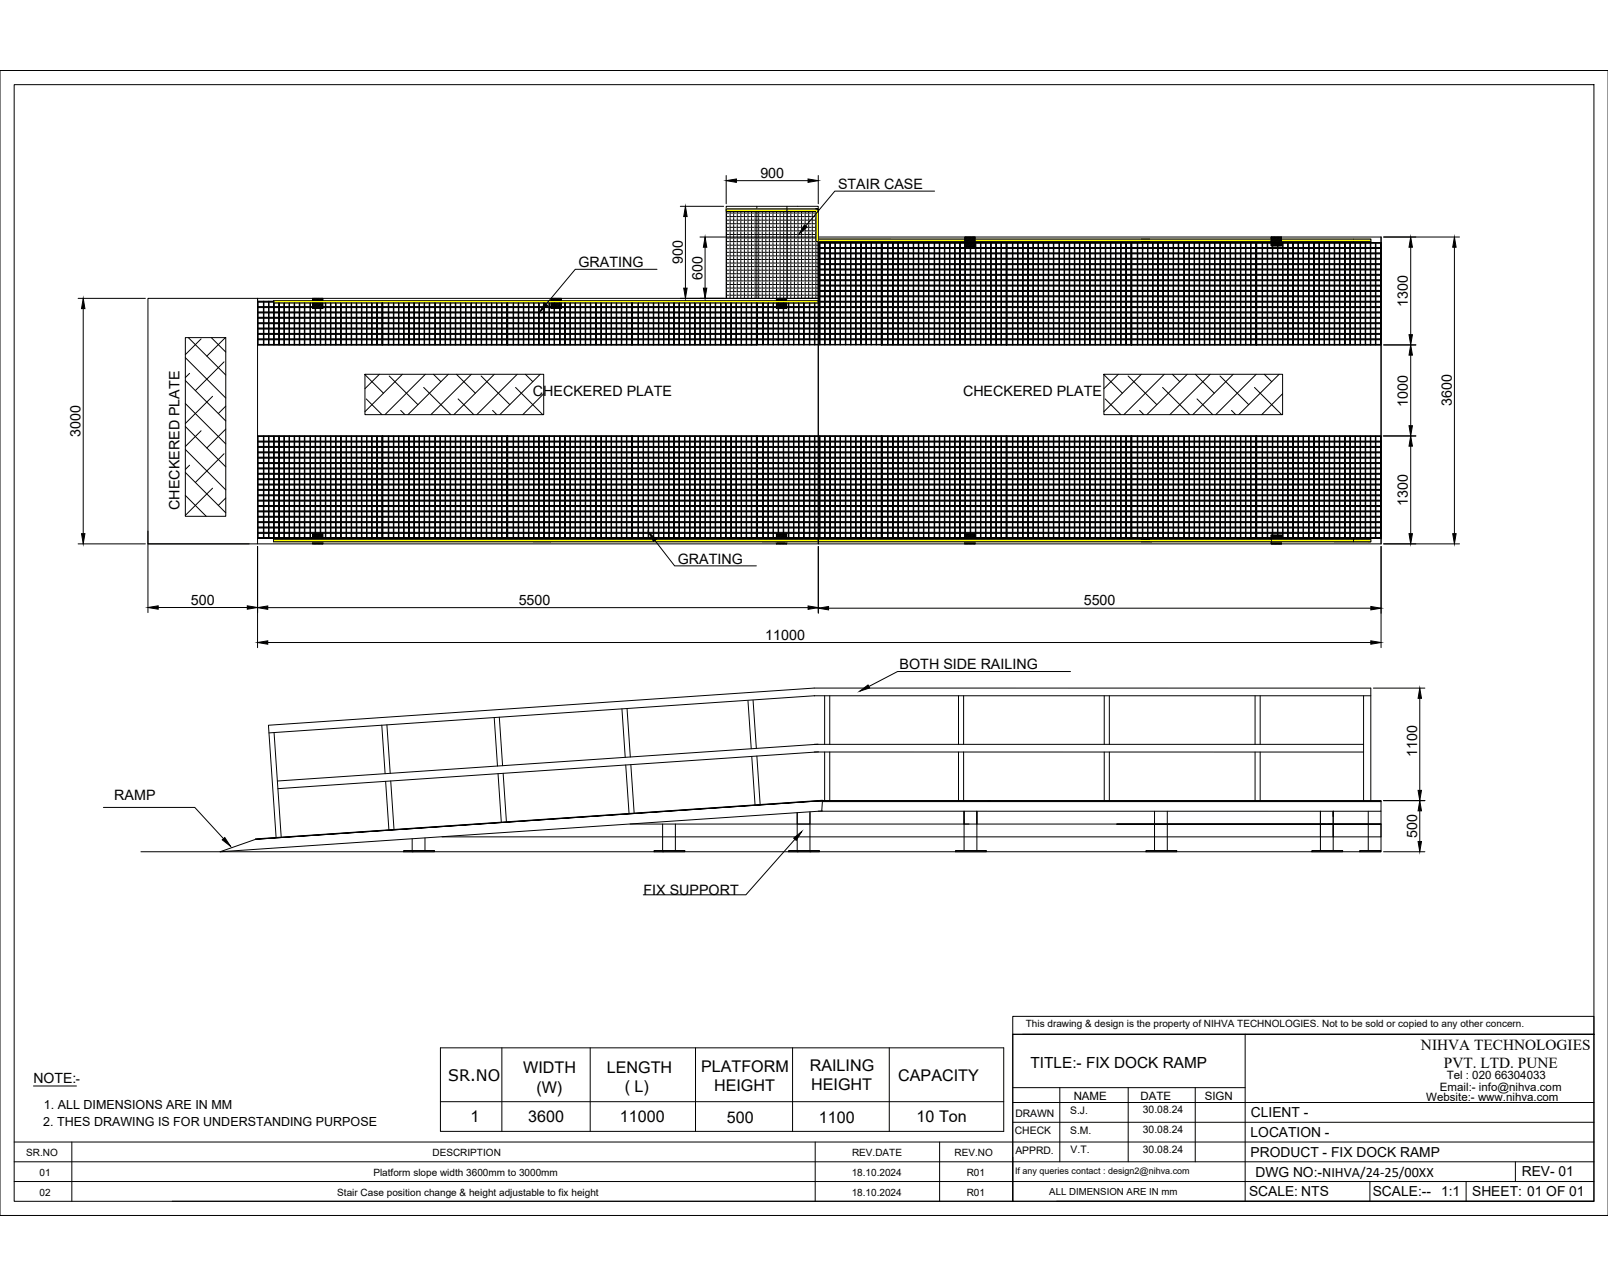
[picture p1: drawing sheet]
<svg xmlns="http://www.w3.org/2000/svg" width="1600mm" height="1280mm" viewBox="0 0 1600 1280" stroke-linecap="round" stroke-linejoin="round" font-family="sans-serif">
<!-- layer: 0 -->
<g fill="#ff0" stroke="#ff0" stroke-width=".99">
<path d="M814 238l550 2v-2zM814 238l550 2h-550z"/>
<path d="M272 299l542 3v-3zM272 299l542 3h-542z"/>
<path d="M272 537l276 2v-2zM272 537l276 2h-276z"/>
<path d="M548 537l224 2v-2zM548 537l224 2h-224z"/>
<path d="M782 537l582 2v-2zM782 537l582 2h-582z"/>
<path d="M772 537l10 2v-2zM772 537l10 2h-10z"/>
<path d="M723 208l91 2v-2zM723 208l91 2h-91z"/>
<path d="M812 210l2 30v-30zM812 210l2 30h-2z"/>
</g>
<g fill="none" stroke="#000" stroke-width=".99">
<path d="M1600 70h-1600v1140h1600M14 84h1572v1112h-1572zM723 175v28M733 180h71M814 175v28M930 190h-99l-29 35M677 205h43M682 216v71M723 210v2h2M723 213v3h2M723 217v2h2M726 210v2h3"/>
<path d="M726 213v3h3M726 217v2h3M730 210v2h3M730 213v3h3M730 217v2h3M734 210v2h2M734 213v3h2M734 217v2h2M737 210v2h3M737 213v3h3M737 217v2h3M741 210v2h2"/>
<path d="M741 213v3h2M741 217v2h2M744 210v2h3M744 213v3h3M744 217v2h3M748 210v2h2M748 213v3h2M748 217v2h2M751 210v2h3M751 213v3h3M751 217v2h3M753 205v92"/>
<path d="M755 210v2h2M755 213v3h2M755 217v2h2M758 210v2h3M758 213v3h3M758 217v2h3M762 210v2h3M762 213v3h3M762 217v2h3M765 210v2h3M765 213v3h3M765 217v2h3"/>
<path d="M769 210v2h3M769 213v3h3M769 217v2h3M773 210v2h2M773 213v3h2M773 217v2h2M776 210v2h3M776 213v3h3M776 217v2h3M780 210v2h2M780 213v3h2M780 217v2h2"/>
<path d="M783 205v92M783 210v2h3M783 213v3h3M783 217v2h3M787 210v2h2M787 213v3h2M787 217v2h2M790 210v2h3M790 213v3h3M790 217v2h3M794 210v2h3M794 213v3h3"/>
<path d="M794 217v2h3M797 210v2h3M797 213v3h3M797 217v2h3M801 210v2h3M801 213v3h3M801 217v2h3M805 210v2h2M805 213v3h2M805 217v2h2M808 210v2h3M808 213v3h3"/>
<path d="M808 217v2h3M812 210v2M812 213v3M812 217v2M812 208h2v32h-2v-30h-89v-2h91v2M696 236h116M723 238v2h2M723 220v3h2M723 224v2h2M723 227v3h2M723 231v2h2M723 234v3h2"/>
<path d="M726 238v2h3M726 220v3h3M726 224v2h3M726 227v3h3M726 231v2h3M726 234v3h3M730 238v2h3M730 220v3h3M730 224v2h3M730 227v3h3M730 231v2h3M730 234v3h3"/>
<path d="M734 238v2h2M734 220v3h2M734 224v2h2M734 227v3h2M734 231v2h2M734 234v3h2M737 238v2h3M737 220v3h3M737 224v2h3M737 227v3h3M737 231v2h3M737 234v3h3"/>
<path d="M741 238v2h2M741 220v3h2M741 224v2h2M741 227v3h2M741 231v2h2M741 234v3h2M744 238v2h3M744 220v3h3M744 224v2h3M744 227v3h3M744 231v2h3M744 234v3h3"/>
<path d="M748 238v2h2M748 220v3h2M748 224v2h2M748 227v3h2M748 231v2h2M748 234v3h2M751 238v2h3M751 220v3h3M751 224v2h3M751 227v3h3M751 231v2h3M751 234v3h3"/>
<path d="M755 238v2h2M755 220v3h2M755 224v2h2M755 227v3h2M755 231v2h2M755 234v3h2M758 238v2h3M758 220v3h3M758 224v2h3M758 227v3h3M758 231v2h3M758 234v3h3"/>
<path d="M762 238v2h3M762 220v3h3M762 224v2h3M762 227v3h3M762 231v2h3M762 234v3h3M765 238v2h3M765 220v3h3M765 224v2h3M765 227v3h3M765 231v2h3M765 234v3h3"/>
<path d="M769 238v2h3M769 220v3h3M769 224v2h3M769 227v3h3M769 231v2h3M769 234v3h3M773 220v3h2M773 224v2h2M773 227v3h2M773 231v2h2M773 234v3h2M773 238v2h2"/>
<path d="M776 238v2h3M776 220v3h3M776 224v2h3M776 227v3h3M776 231v2h3M776 234v3h3M780 238v2h2M780 220v3h2M780 224v2h2M780 227v3h2M780 231v2h2M780 234v3h2"/>
<path d="M783 238v2h3M783 220v3h3M783 224v2h3M783 227v3h3M783 231v2h3M783 234v3h3M787 238v2h2M787 220v3h2M787 224v2h2M787 227v3h2M787 231v2h2M787 234v3h2"/>
<path d="M790 238v2h3M790 220v3h3M790 224v2h3M790 227v3h3M790 231v2h3M790 234v3h3M794 238v2h3M794 220v3h3M794 224v2h3M794 227v3h3M794 231v2h3M794 234v3h3"/>
<path d="M797 238v2h3M797 220v3h3M797 224v2h3M797 227v3h3M797 231v2h3M797 234v3h3M801 238v2h3M801 220v3h3M801 224v2h3M801 227v3h3M801 231v2h3M801 234v3h3"/>
<path d="M805 238v2h2M805 220v3h2M805 224v2h2M805 227v3h2M805 231v2h2M805 234v3h2M808 238v2h3M808 220v3h3M808 224v2h3M808 227v3h3M808 231v2h3M808 234v3h3"/>
<path d="M812 238v2h148M812 220v3M812 224v2M812 227v3M812 231v2M812 234v3M960 236h10v10h-10zM960 236h.1M961 236l-1 1M962 236l-2 2M962 236l-2 2h-146M963 236l-3 3"/>
<path d="M964 236l-4 4M965 236l-5 5M966 236l-6 6M967 236l-7 7M968 236l-8 7M968 236l-8 8M969 236l-9 9M970 236l-10 10M970 237l-9 9M970 238l-7 8M970 240l-6 6M970 238l-8 8"/>
<path d="M970 239l-7 7M1265 236v9h10v-9h-10v9h10M1265 236h.1M1266 236l-1 1M1267 236l-2 2M1267 236l-2 2h-295M1268 236l-3 3M1268 236l-3 4M1269 236l-4 4h-295M1270 236l-5 5M1271 236l-6 6M1272 236l-7 7"/>
<path d="M1273 236l-8 8M1273 236l-8 9M1274 236l-9 9M1275 236l-9 9M1275 238h89v2h-89M1275 237l-7 8M1275 238l-6 7M1275 240l-5 5M1275 236l-8 9M1275 238l-7 7M1275 239l-6 6M1275 236v9"/>
<path d="M1377 236h75M702 246v41M723 241v3h2M723 245v3h2M723 249v2h2M723 252v3h2M723 256v2h2M723 259v3h2M726 241v3h3M726 245v3h3M726 249v2h3M726 252v3h3"/>
<path d="M726 256v2h3M726 259v3h3M730 241v3h3M730 245v3h3M730 249v2h3M730 252v3h3M730 256v2h3M730 259v3h3M734 241v3h2M734 245v3h2M734 249v2h2M734 252v3h2"/>
<path d="M734 256v2h2M734 259v3h2M737 241v3h3M737 245v3h3M737 249v2h3M737 252v3h3M737 256v2h3M737 259v3h3M741 241v3h2M741 245v3h2M741 249v2h2M741 252v3h2"/>
<path d="M741 256v2h2M741 259v3h2M744 241v3h3M744 245v3h3M744 249v2h3M744 252v3h3M744 256v2h3M744 259v3h3M748 241v3h2M748 245v3h2M748 249v2h2M748 252v3h2"/>
<path d="M748 256v2h2M748 259v3h2M751 241v3h3M751 245v3h3M751 249v2h3M751 252v3h3M751 256v2h3M751 259v3h3M755 241v3h2M755 245v3h2M755 249v2h2M755 252v3h2"/>
<path d="M755 256v2h2M755 259v3h2M758 241v3h3M758 245v3h3M758 249v2h3M758 252v3h3M758 256v2h3M758 259v3h3M762 241v3h3M762 245v3h3M762 249v2h3M762 252v3h3"/>
<path d="M762 256v2h3M762 259v3h3M765 241v3h3M765 245v3h3M765 249v2h3M765 252v3h3M765 256v2h3M765 259v3h3M769 241v3h3M769 245v3h3M769 249v2h3M769 252v3h3"/>
<path d="M769 256v2h3M769 259v3h3M773 241v3h2M773 245v3h2M773 249v2h2M773 252v3h2M773 256v2h2M773 259v3h2M776 241v3h3M776 245v3h3M776 249v2h3M776 252v3h3"/>
<path d="M776 256v2h3M776 259v3h3M780 241v3h2M780 245v3h2M780 249v2h2M780 252v3h2M780 256v2h2M780 259v3h2M783 241v3h3M783 245v3h3M783 249v2h3M783 252v3h3"/>
<path d="M783 256v2h3M783 259v3h3M787 241v3h2M787 245v3h2M787 249v2h2M787 252v3h2M787 256v2h2M787 259v3h2M790 241v3h3M790 245v3h3M790 249v2h3M790 252v3h3"/>
<path d="M790 256v2h3M790 259v3h3M794 241v3h3M794 245v3h3M794 249v2h3M794 252v3h3M794 256v2h3M794 259v3h3M797 241v3h3M797 245v3h3M797 249v2h3M797 252v3h3"/>
<path d="M797 256v2h3M797 259v3h3M801 241v3h3M801 245v3h3M801 249v2h3M801 252v3h3M801 256v2h3M801 259v3h3M805 241v3h2M805 245v3h2M805 249v2h2M805 252v3h2"/>
<path d="M805 256v2h2M805 259v3h2M808 241v3h3M808 245v3h3M808 249v2h3M808 252v3h3M808 256v2h3M808 259v3h3M812 241v3h2M812 245v3h2M812 249v2h2M812 252v3h2"/>
<path d="M812 256v2h2M812 259v3h2M814 242h.1M814 241h.1M814 258h.1M814 257h.1M814 253h.1M814 252h.1M814 247h.1M814 246h.1M815 241h62v1h-62M815 241h1v102h-1z"/>
<path d="M815 257h62v1h-62M815 252h62v1h-62M815 246h62v1h-62M820 241h1v102h-1zM826 241v102zM831 241v102zM836 241v102zM841 241h1v102h-1zM846 241h1v102h-1zM851 241h1v102h-1zM856 241h1v102h-1zM861 241h1v102h-1z"/>
<path d="M867 241v102zM872 241v102zM877 241v102zM877 241h124v102h-124zM877 241h124v1h-124zM877 241h1v102h-1zM877 246h124v1h-124zM877 252h124v1h-124zM877 257h124v1h-124zM883 241h1v102h-1zM888 241h1v102h-1zM893 241h1v102h-1z"/>
<path d="M898 241h1v102h-1zM903 241h1v102h-1zM909 241v102zM914 241v102zM919 241v102zM924 241v102zM929 241h1v102h-1zM935 241v102zM940 241v102zM945 241v102zM950 241v102zM955 241v102z"/>
<path d="M960 241v102zM965 241h1v102h-1zM970 241l-5 5M970 243l-3 3M970 244l-2 2M970 245v1M970 242l-4 4M970 244l-1 2M970 246h.1M970 241h1v102h-1zM975 241h1v102h-1zM981 241v102z"/>
<path d="M986 241v102zM991 241v102zM996 241v102zM1001 241v102zM1001 241h125v102h-125zM1001 241h125v1h-125zM1001 241h1v102h-1zM1001 246h125v1h-125zM1001 252h125v1h-125zM1001 257h125v1h-125zM1007 241h1v102h-1zM1012 241h1v102h-1z"/>
<path d="M1017 241h1v102h-1zM1023 241v102zM1028 241v102zM1033 241v102zM1038 241v102zM1043 241v102zM1048 241h1v102h-1zM1054 241v102zM1059 241v102zM1064 241v102zM1069 241v102zM1074 241v102z"/>
<path d="M1079 241h1v102h-1zM1084 241h1v102h-1zM1089 241h1v102h-1zM1095 241v102zM1100 241v102zM1105 241v102zM1110 241v102zM1115 241v102zM1120 241h1v102h-1zM1125 241h1v102h-1zM1126 241h124v102h-124zM1126 241h124v1h-124z"/>
<path d="M1126 241v102zM1126 246h124v1h-124zM1126 252h124v1h-124zM1126 257h124v1h-124zM1131 241h1v102h-1zM1137 241v102zM1142 241v102zM1147 241v102zM1152 241v102zM1157 241v102zM1162 241h1v102h-1zM1167 241h1v102h-1z"/>
<path d="M1172 241h1v102h-1zM1178 241v102zM1183 241v102zM1188 241h1v102h-1zM1193 241h1v102h-1zM1198 241h1v102h-1zM1203 241h1v102h-1zM1208 241h1v102h-1zM1214 241v102zM1219 241v102zM1224 241v102zM1229 241v102z"/>
<path d="M1234 241h1v102h-1zM1239 241h1v102h-1zM1244 241h1v102h-1zM1249 241h1v102h-1zM1250 241h124v102h-124zM1250 241h124v1h-124zM1250 241v102zM1250 246h124v1h-124zM1250 252h124v1h-124zM1250 257h124v1h-124zM1256 241v102zM1261 241v102z"/>
<path d="M1266 241v102zM1271 241v102zM1275 241l-3 4M1275 243l-2 2M1275 244l-1 1M1275 240l-4 5M1275 242l-3 3M1275 244v1M1276 241h1v102h-1zM1281 241h1v102h-1zM1286 241h1v102h-1zM1291 241h1v102h-1z"/>
<path d="M1296 241h1v102h-1zM1302 241h1v102h-1zM1307 241h1v102h-1zM1312 241h1v102h-1zM1317 241h1v102h-1zM1322 241h1v102h-1zM1327 241h1v102h-1zM1333 241v102zM1338 241v102zM1343 241v102zM1348 241h1v102h-1zM1353 241h1v102h-1z"/>
<path d="M1358 241h1v102h-1zM1363 241h1v102h-1zM1368 241h1v102h-1zM1374 241v102zM1404 246v87M1447 246v285M654 268h-82l-29 35M723 263v2h2M723 266v3h2M723 270v2h2M723 273v3h2M723 277v3h2"/>
<path d="M726 263v2h3M726 266v3h3M726 270v2h3M726 273v3h3M726 277v3h3M730 263v2h3M730 266v3h3M730 270v2h3M730 273v3h3M730 277v3h3M734 263v2h2M734 266v3h2"/>
<path d="M734 270v2h2M734 273v3h2M734 277v3h2M737 263v2h3M737 266v3h3M737 270v2h3M737 273v3h3M737 277v3h3M741 263v2h2M741 266v3h2M741 270v2h2M741 273v3h2"/>
<path d="M741 277v3h2M744 263v2h3M744 266v3h3M744 270v2h3M744 273v3h3M744 277v3h3M748 263v2h2M748 266v3h2M748 270v2h2M748 273v3h2M748 277v3h2M751 263v2h3"/>
<path d="M751 266v3h3M751 270v2h3M751 273v3h3M751 277v3h3M755 263v2h2M755 266v3h2M755 270v2h2M755 273v3h2M755 277v3h2M758 263v2h3M758 266v3h3M758 270v2h3"/>
<path d="M758 273v3h3M758 277v3h3M762 263v2h3M762 266v3h3M762 270v2h3M762 273v3h3M762 277v3h3M765 263v2h3M765 266v3h3M765 270v2h3M765 273v3h3M765 277v3h3"/>
<path d="M769 263v2h3M769 266v3h3M769 270v2h3M769 273v3h3M769 277v3h3M773 263v2h2M773 266v3h2M773 270v2h2M773 273v3h2M773 277v3h2M776 263v2h3M776 266v3h3"/>
<path d="M776 270v2h3M776 273v3h3M776 277v3h3M780 263v2h2M780 266v3h2M780 270v2h2M780 273v3h2M780 277v3h2M783 263v2h3M783 266v3h3M783 270v2h3M783 273v3h3"/>
<path d="M783 277v3h3M787 263v2h2M787 266v3h2M787 270v2h2M787 273v3h2M787 277v3h2M790 263v2h3M790 266v3h3M790 270v2h3M790 273v3h3M790 277v3h3M794 263v2h3"/>
<path d="M794 266v3h3M794 270v2h3M794 273v3h3M794 277v3h3M797 263v2h3M797 266v3h3M797 270v2h3M797 273v3h3M797 277v3h3M801 263v2h3M801 266v3h3M801 270v2h3"/>
<path d="M801 273v3h3M801 277v3h3M805 263v2h2M805 266v3h2M805 270v2h2M805 273v3h2M805 277v3h2M808 263v2h3M808 266v3h3M808 270v2h3M808 273v3h3M808 277v3h3"/>
<path d="M812 263v2h2M812 266v3h2M812 270v2h2M812 273v3h2M812 277v3h2M814 273h63v1h-63M814 278h63v1h-63M814 269h.1M814 266h.1M814 263h.1M814 262h.1M814 271h.1"/>
<path d="M815 268h62v1h-62M815 262h62v1h-62M877 262h124v1h-124zM877 268h124v1h-124zM877 273h124v1h-124zM877 278h124v1h-124zM1001 262h125v1h-125zM1001 268h125v1h-125zM1001 273h125v1h-125zM1001 278h125v1h-125zM1126 262h124v1h-124zM1126 268h124v1h-124z"/>
<path d="M1126 273h124v1h-124zM1126 278h124v1h-124zM1250 262h124v1h-124zM1250 268h124v1h-124zM1250 273h124v1h-124zM1250 278h124v1h-124zM78 297h67M256 297v46h124v-41M256 297v46h1v-43M256 297h558M262 300v43h1v-43M267 300v43h1v-43"/>
<path d="M272 300h-16v1h16M311 299v-2h10v2M311 297h.1M312 297l-1 1M313 297l-2 2M314 297l-2 2M315 297l-2 2M316 297l-2 2M317 297l-3 2M317 297l-2 2M318 297l-2 2M319 297l-3 2"/>
<path d="M320 297l-3 2M320 297l-2 2M321 297l-2 2M321 298l-1 1M321 299h-1M548 299v-2h10v2M549 297h-1M549 297l-1 1M550 297l-2 2M551 297l-2 2M552 297l-3 2M553 297l-3 2"/>
<path d="M553 297l-2 2M554 297l-2 2M555 297l-3 2M555 297l-2 2M556 297l-2 2M557 297l-2 2M558 297l-2 2M558 298l-1 1M558 299h.1M677 297h137M723 297v-92h91v92M723 281v2h2"/>
<path d="M723 284v3h2M723 288v2h2M723 291v3h2M723 295v2M726 281v2h3M726 284v3h3M726 288v2h3M726 291v3h3M726 295v2M730 281v2h3M730 284v3h3M730 288v2h3"/>
<path d="M730 291v3h3M730 295v2M734 281v2h2M734 284v3h2M734 288v2h2M734 291v3h2M734 295v2M737 281v2h3M737 284v3h3M737 288v2h3M737 291v3h3M737 295v2"/>
<path d="M741 281v2h2M741 284v3h2M741 288v2h2M741 291v3h2M741 295v2M744 281v2h3M744 284v3h3M744 288v2h3M744 291v3h3M744 295v2M748 281v2h2M748 284v3h2"/>
<path d="M748 288v2h2M748 291v3h2M748 295v2M751 281v2h3M751 284v3h3M751 288v2h3M751 291v3h3M751 295v2M755 281v2h2M755 284v3h2M755 288v2h2M755 291v3h2"/>
<path d="M755 295v2M758 281v2h3M758 284v3h3M758 288v2h3M758 291v3h3M758 295v2M762 281v2h3M762 284v3h3M762 288v2h3M762 291v3h3M762 295v2M765 281v2h3"/>
<path d="M765 284v3h3M765 288v2h3M765 291v3h3M765 295v2M769 281v2h3M769 284v3h3M769 288v2h3M769 291v3h3M769 295v2M773 281v2h2M773 284v3h2M773 288v2h2"/>
<path d="M773 291v3h2M773 295l-1 4M773 297h-1M773 297l-1 1M774 297l-2 2M775 297l-3 2M776 297l-3 2M776 295v2l-2 2M776 281v2h3M776 284v3h3M776 288v2h3M776 291v3h3"/>
<path d="M777 297l-2 2M778 297l-2 2M779 297l-3 2M780 297l-3 2M780 281v2h2M780 284v3h2M780 288v2h2M780 291v3h2M780 295v2M780 297l-2 2M781 297l-2 2M782 297l-2 2"/>
<path d="M783 297v2M783 298l-2 1M783 297l-2 2M783 299h-1M783 281v2h3M783 284v3h3M783 288v2h3M783 291v3h3M783 295v2M787 281v2h2M787 284v3h2M787 288v2h2"/>
<path d="M787 291v3h2M787 295v2M790 281v2h3M790 284v3h3M790 288v2h3M790 291v3h3M790 295v2M794 281v2h3M794 284v3h3M794 288v2h3M794 291v3h3M794 295v2"/>
<path d="M797 281v2h3M797 284v3h3M797 288v2h3M797 291v3h3M797 295v2M801 281v2h3M801 284v3h3M801 288v2h3M801 291v3h3M801 295v2M805 281v2h2M805 284v3h2"/>
<path d="M805 288v2h2M805 291v3h2M805 295v2M808 281v2h3M808 284v3h3M808 288v2h3M808 291v3h3M808 295v2M812 281v2h2M812 284v3h2M812 288v2h2M812 291v3h2"/>
<path d="M812 295v2M814 284h63v1h-63M814 289h63v1h-63M814 294h63v1h-63M814 300h63v1h-63M814 299h-542v44h1v-41M877 284h124v1h-124zM877 289h124v1h-124zM877 294h124v1h-124zM877 300h124v1h-124zM1001 284h125v1h-125zM1001 289h125v1h-125z"/>
<path d="M1001 294h125v1h-125zM1001 300h125v1h-125zM1126 284h124v1h-124zM1126 289h124v1h-124zM1126 294h124v1h-124zM1126 300h124v1h-124zM1250 284h124v1h-124zM1250 289h124v1h-124zM1250 294h124v1h-124zM1250 300h124v1h-124zM83 307v224M256 310h124v1h-124z"/>
<path d="M256 316h124v1h-124zM272 302h542M277 302v41h1v-41M282 302v41h1v-41M288 302v41v-41M293 302v41v-41M298 302v41v-41M303 302v41v-41M308 302v41h1v-41M311 305h-55v1h55M311 307h10M311 302v5"/>
<path d="M311 302h.1M312 302l-1 1M313 302l-2 1M314 302l-3 2M314 302l-3 3M315 302l-4 3M315 302l-4 4M316 302l-5 5M317 302l-6 5M318 302l-6 5M318 302l-5 5M319 302l-5 5"/>
<path d="M319 302l-5 5v36v-36M320 302l-5 5M321 302l-5 5M321 305l-2 2v36v-36M321 305h59v1h-59v1M321 302v5M321 304l-3 3M321 303l-4 4M321 305l-1 2M321 307h.1M324 302v41v-41M329 302v41v-41"/>
<path d="M334 302v41v-41M339 302v41v-41M344 302v41h1v-41M349 302v41h1v-41M354 302v41h1v-41M360 302v41v-41M365 302v41v-41M370 302v41v-41M375 302v41v-41M380 302v41v-41M380 302v41h125v-41M380 302v41h1v-41"/>
<path d="M380 305h125v1h-125zM380 310h125v1h-125zM380 316h125v1h-125zM386 302v41h1v-41M391 302v41h1v-41M396 302v41h1v-41M402 302v41v-41M407 302v41v-41M412 302v41v-41M417 302v41v-41M422 302v41v-41M427 302v41h1v-41"/>
<path d="M433 302v41v-41M438 302v41v-41M443 302v41v-41M448 302v41v-41M453 302v41v-41M458 302v41h1v-41M463 302v41h1v-41M469 302v41v-41M474 302v41v-41M479 302v41v-41M484 302v41v-41M489 302v41v-41"/>
<path d="M494 302v41v-41M499 302v41h1v-41M504 302v41h1v-41M505 302v41h124v-41M505 302v41v-41M505 305h124v1h-124zM505 310h124v1h-124zM505 316h124v1h-124zM510 302v41h1v-41M516 302v41v-41M521 302v41v-41M526 302v41v-41"/>
<path d="M531 302v41v-41M536 302v41v-41M541 302v41h1v-41M546 302v41h1v-41M548 307h10M548 302v5M549 302h-1M549 302l-1 1M550 302l-2 1M551 302l-3 2M552 302v41h-1v-41l-3 3M552 302l-4 3"/>
<path d="M553 302l-5 4M554 302l-6 5M554 302l-5 5M555 302l-5 5M556 302l-5 5M557 302v41v-41l-6 5M558 302l-6 5M558 302l-5 5M558 302l-4 5M558 304l-3 3M558 305l-2 2M558 306v1"/>
<path d="M558 303l-4 4M558 304l-2 3M558 305l-1 2M558 307h.1M558 302v5M562 302v41v-41M567 302v41h1v-41M572 302v41h1v-41M577 302v41h1v-41M582 302v41h1v-41M587 302v41h1v-41M593 302v41v-41"/>
<path d="M598 302v41v-41M603 302v41v-41M608 302v41v-41M613 302v41h1v-41M618 302v41h1v-41M623 302v41h1v-41M628 302v41h1v-41M629 302v41h124v-41M629 302v41v-41M629 305h124v1h-124zM629 310h124v1h-124zM629 316h124v1h-124z"/>
<path d="M635 302v41v-41M640 302v41v-41M645 302v41v-41M650 302v41v-41M655 302v41h1v-41M660 302v41h1v-41M665 302v41h1v-41M670 302v41h1v-41M675 302v41h1v-41M681 302v41h1v-41M686 302v41h1v-41M691 302v41h1v-41"/>
<path d="M696 302v41h1v-41M701 302v41h1v-41M706 302v41h1v-41M712 302v41v-41M717 302v41v-41M722 302v41h1v-41M727 302v41h1v-41M732 302v41h1v-41M737 302v41h1v-41M742 302v41h1v-41M747 302v41h1v-41M753 302v41v-41"/>
<path d="M753 302v41h1v-41M753 305h124v1h-124zM753 310h124v1h-124zM753 316h124v1h-124zM759 302v41v-41M764 302v41v-41M769 302v41h1v-41M772 302v5M773 302h-1M774 302l-2 1M775 302v41h-1v-41l-2 1M775 302l-3 2"/>
<path d="M776 302l-4 3M777 302l-5 4M778 302l-6 5M778 302l-5 5M779 302l-5 5M779 302v41h1v-41M780 302l-6 5M781 302l-6 5M781 302l-5 5M782 302l-5 5M783 302v5h-11M783 302l-5 5"/>
<path d="M783 304l-4 3M783 305l-2 2M783 306l-1 1M783 303l-5 4M783 304l-3 3M783 307h-1M784 302v41h1v-41M789 302v41h1v-41M795 302v41v-41M800 302v41v-41M805 302v41h1v-41M810 302v41h1v-41"/>
<path d="M877 305h124v1h-124zM877 310h124v1h-124zM877 316h124v1h-124zM1001 305h125v1h-125zM1001 310h125v1h-125zM1001 316h125v1h-125zM1126 305h124v1h-124zM1126 310h124v1h-124zM1126 316h124v1h-124zM1250 305h124v1h-124zM1250 310h124v1h-124zM1250 316h124v1h-124z"/>
<path d="M184 336h41v178h-41zM187 336l38 37M200 337l-16 16M210 336l15 14M224 336l-18 18M256 321h124v1h-124zM256 326h124v2h-124zM256 332h124v1h-124zM256 337h124v1h-124zM380 321h125v1h-125zM380 326h125v2h-125zM380 332h125v1h-125z"/>
<path d="M380 337h125v1h-125zM505 321h124v1h-124zM505 326h124v2h-124zM505 332h124v1h-124zM505 337h124v1h-124zM629 321h124v1h-124zM629 326h124v2h-124zM629 332h124v1h-124zM629 337h124v1h-124zM753 321h124v1h-124zM753 326h124v2h-124zM753 332h124v1h-124z"/>
<path d="M753 337h124v1h-124zM877 321h124v1h-124zM877 326h124v2h-124zM877 332h124v1h-124zM877 337h124v1h-124zM1001 321h125v1h-125zM1001 326h125v2h-125zM1001 332h125v1h-125zM1001 337h125v1h-125zM1126 321h124v1h-124zM1126 326h124v2h-124zM1126 332h124v1h-124z"/>
<path d="M1126 337h124v1h-124zM1250 321h124v1h-124zM1250 326h124v2h-124zM1250 332h124v1h-124zM1250 337h124v1h-124zM184 356l41 40M256 343h124h-124zM380 343h125h-125zM505 343h124h-124zM629 343h124h-124zM753 343h124h-124zM877 343h124h-124z"/>
<path d="M1001 343h125h-125zM1126 343h124h-124zM1250 343h124h-124zM1377 343h32M1404 353v71M184 379l41 40M189 372l-5 4M223 360l-29 29M363 373h178v40h-178zM363 373l19 18M377 373l-14 14M387 374l29 29"/>
<path d="M400 373l-37 37M423 373l-40 40M431 373l8 7M446 373l-40 40M454 373l19 18M469 373l-40 40M479 374l28 29M492 373l-40 40M515 373l-41 40M523 373l7 7M537 373l-40 40M1098 373h178v40h-178z"/>
<path d="M1098 373l19 18M1113 373l-15 14M1122 374l29 29M1136 373l-38 37M1158 373l-40 40M1166 373l8 7M1181 373l-40 40M1189 373l19 18M1204 373l-40 40M1214 374l28 29M1227 373l-40 40M1250 373l-40 40"/>
<path d="M1258 373l7 7M1273 373l-41 40M211 394l-27 27M364 397l16 16M422 386l27 27M456 397l15 16M513 386l27 27M541 392l-21 21M1100 397l15 16M1157 386l27 27M1191 397l16 16M1248 386l27 27"/>
<path d="M1276 392l-21 21M184 402l41 40M225 404l-8 8M399 408l4 5M490 408l4 5M1134 408l4 5M1225 408l4 5M184 424l41 41M200 429l-16 15M225 427l-19 19M256 434h124v102h-124zM256 434h124h-124z"/>
<path d="M256 434h1v102h-1zM256 439h124v1h-124zM256 434h1118M262 434h1v102h-1zM267 434h1v102h-1zM272 434h1v102h-1zM277 434h1v102h-1zM282 434h1v102h-1zM288 434v102zM293 434v102zM298 434v102zM303 434v102z"/>
<path d="M308 434h1v102h-1zM314 434v102zM319 434v102zM324 434v102zM329 434v102zM334 434v102zM339 434v102zM344 434h1v102h-1zM349 434h1v102h-1zM354 434h1v102h-1zM360 434v102zM365 434v102z"/>
<path d="M370 434v102zM375 434v102zM380 434v102zM380 434h125v102h-125zM380 434h125h-125zM380 434h1v102h-1zM380 439h125v1h-125zM386 434h1v102h-1zM391 434h1v102h-1zM396 434h1v102h-1zM402 434v102zM407 434v102z"/>
<path d="M412 434v102zM417 434v102zM422 434v102zM427 434h1v102h-1zM433 434v102zM438 434v102zM443 434v102zM448 434v102zM453 434v102zM458 434h1v102h-1zM463 434h1v102h-1zM469 434v102z"/>
<path d="M474 434v102zM479 434v102zM484 434v102zM489 434v102zM494 434v102zM499 434h1v102h-1zM504 434h1v102h-1zM505 434h124v102h-124zM505 434h124h-124zM505 434v102zM505 439h124v1h-124zM510 434h1v102h-1z"/>
<path d="M516 434v102zM521 434v102zM526 434v102zM531 434v102zM536 434v102zM541 434h1v102h-1zM546 434h1v102h-1zM551 434h1v102h-1zM557 434v102zM562 434v102zM567 434h1v102h-1zM572 434h1v102h-1z"/>
<path d="M577 434h1v102h-1zM582 434h1v102h-1zM587 434h1v102h-1zM593 434v102zM598 434v102zM603 434v102zM608 434v102zM613 434h1v102h-1zM618 434h1v102h-1zM623 434h1v102h-1zM628 434h1v102h-1zM629 434h124v102h-124z"/>
<path d="M629 434h124h-124zM629 434v102zM629 439h124v1h-124zM635 434v102zM640 434v102zM645 434v102zM650 434v102zM655 434h1v102h-1zM660 434h1v102h-1zM665 434h1v102h-1zM670 434h1v102h-1zM675 434h1v102h-1z"/>
<path d="M681 434h1v102h-1zM686 434h1v102h-1zM691 434h1v102h-1zM696 434h1v102h-1zM701 434h1v102h-1zM706 434h1v102h-1zM712 434v102zM717 434v102zM722 434h1v102h-1zM727 434h1v102h-1zM732 434h1v102h-1zM737 434h1v102h-1z"/>
<path d="M742 434h1v102h-1zM747 434h1v102h-1zM753 434v102zM753 434h124v102h-124zM753 434h124h-124zM753 434h1v102h-1zM753 439h124v1h-124zM759 434v102zM764 434v102zM769 434h1v102h-1zM774 434h1v102h-1zM779 434h1v102h-1z"/>
<path d="M784 434h1v102h-1zM789 434h1v102h-1zM795 434v102zM800 434v102zM805 434h1v102h-1zM810 434h1v102h-1zM815 434h1v102h-1zM820 434h1v102h-1zM826 434v102zM831 434v102zM836 434v102zM841 434h1v102h-1z"/>
<path d="M846 434h1v102h-1zM851 434h1v102h-1zM856 434h1v102h-1zM861 434h1v102h-1zM867 434v102zM872 434v102zM877 434v102zM877 434h124v102h-124zM877 434h124h-124zM877 434h1v102h-1zM877 439h124v1h-124zM883 434h1v102h-1z"/>
<path d="M888 434h1v102h-1zM893 434h1v102h-1zM898 434h1v102h-1zM903 434h1v102h-1zM909 434v102zM914 434v102zM919 434v102zM924 434v102zM929 434h1v102h-1zM935 434v102zM940 434v102zM945 434v102z"/>
<path d="M950 434v102zM955 434v102zM960 434v102zM965 434h1v102h-1zM970 434h1v102h-1zM975 434h1v102h-1zM981 434v102zM986 434v102zM991 434v102zM996 434v102zM1001 434v102zM1001 434h125v102h-125z"/>
<path d="M1001 434h125h-125zM1001 434h1v102h-1zM1001 439h125v1h-125zM1007 434h1v102h-1zM1012 434h1v102h-1zM1017 434h1v102h-1zM1023 434v102zM1028 434v102zM1033 434v102zM1038 434v102zM1043 434v102zM1048 434h1v102h-1z"/>
<path d="M1054 434v102zM1059 434v102zM1064 434v102zM1069 434v102zM1074 434v102zM1079 434h1v102h-1zM1084 434h1v102h-1zM1089 434h1v102h-1zM1095 434v102zM1100 434v102zM1105 434v102zM1110 434v102z"/>
<path d="M1115 434v102zM1120 434h1v102h-1zM1125 434h1v102h-1zM1126 434h124v102h-124zM1126 434h124h-124zM1126 434v102zM1126 439h124v1h-124zM1131 434h1v102h-1zM1137 434v102zM1142 434v102zM1147 434v102zM1152 434v102z"/>
<path d="M1157 434v102zM1162 434h1v102h-1zM1167 434h1v102h-1zM1172 434h1v102h-1zM1178 434v102zM1183 434v102zM1188 434h1v102h-1zM1193 434h1v102h-1zM1198 434h1v102h-1zM1203 434h1v102h-1zM1208 434h1v102h-1zM1214 434v102z"/>
<path d="M1219 434v102zM1224 434v102zM1229 434v102zM1234 434h1v102h-1zM1239 434h1v102h-1zM1244 434h1v102h-1zM1249 434h1v102h-1zM1250 434h124v102h-124zM1250 434h124h-124zM1250 434v102zM1250 439h124v1h-124zM1256 434v102z"/>
<path d="M1261 434v102zM1266 434v102zM1271 434v102zM1276 434h1v102h-1zM1281 434h1v102h-1zM1286 434h1v102h-1zM1291 434h1v102h-1zM1296 434h1v102h-1zM1302 434h1v102h-1zM1307 434h1v102h-1zM1312 434h1v102h-1zM1317 434h1v102h-1z"/>
<path d="M1322 434h1v102h-1zM1327 434h1v102h-1zM1333 434v102zM1338 434v102zM1343 434v102zM1348 434h1v102h-1zM1353 434h1v102h-1zM1358 434h1v102h-1zM1363 434h1v102h-1zM1368 434h1v102h-1zM1374 434v102zM1376 434h33"/>
<path d="M184 447l41 41M223 452l-29 28M256 455h124v1h-124zM256 450h124v1h-124zM256 444h124v1h-124zM380 455h125v1h-125zM380 450h125v1h-125zM380 444h125v1h-125zM505 455h124v1h-124zM505 450h124v1h-124zM505 444h124v1h-124zM629 455h124v1h-124z"/>
<path d="M629 450h124v1h-124zM629 444h124v1h-124zM753 455h124v1h-124zM753 450h124v1h-124zM753 444h124v1h-124zM877 455h124v1h-124zM877 450h124v1h-124zM877 444h124v1h-124zM1001 455h125v1h-125zM1001 450h125v1h-125zM1001 444h125v1h-125zM1126 455h124v1h-124z"/>
<path d="M1126 450h124v1h-124zM1126 444h124v1h-124zM1250 455h124v1h-124zM1250 450h124v1h-124zM1250 444h124v1h-124zM1404 444v87M184 470l41 40M189 463l-5 4M256 476h124v1h-124zM256 471h124v1h-124zM256 466h124v1h-124zM256 460h124v1h-124z"/>
<path d="M380 476h125v1h-125zM380 471h125v1h-125zM380 466h125v1h-125zM380 460h125v1h-125zM505 476h124v1h-124zM505 471h124v1h-124zM505 466h124v1h-124zM505 460h124v1h-124zM629 476h124v1h-124zM629 471h124v1h-124zM629 466h124v1h-124zM629 460h124v1h-124z"/>
<path d="M753 476h124v1h-124zM753 471h124v1h-124zM753 466h124v1h-124zM753 460h124v1h-124zM877 476h124v1h-124zM877 471h124v1h-124zM877 466h124v1h-124zM877 460h124v1h-124zM1001 476h125v1h-125zM1001 471h125v1h-125zM1001 466h125v1h-125zM1001 460h125v1h-125z"/>
<path d="M1126 476h124v1h-124zM1126 471h124v1h-124zM1126 466h124v1h-124zM1126 460h124v1h-124zM1250 476h124v1h-124zM1250 471h124v1h-124zM1250 466h124v1h-124zM1250 460h124v1h-124zM184 493l21 21M211 486l-27 27M225 496l-8 7M256 498h124v1h-124z"/>
<path d="M256 492h124v1h-124zM256 487h124v1h-124zM256 482h124v1h-124zM380 498h125v1h-125zM380 492h125v1h-125zM380 487h125v1h-125zM380 482h125v1h-125zM505 498h124v1h-124zM505 492h124v1h-124zM505 487h124v1h-124zM505 482h124v1h-124zM629 498h124v1h-124z"/>
<path d="M629 492h124v1h-124zM629 487h124v1h-124zM629 482h124v1h-124zM753 498h124v1h-124zM753 492h124v1h-124zM753 487h124v1h-124zM753 482h124v1h-124zM877 498h124v1h-124zM877 492h124v1h-124zM877 487h124v1h-124zM877 482h124v1h-124zM1001 498h125v1h-125z"/>
<path d="M1001 492h125v1h-125zM1001 487h125v1h-125zM1001 482h125v1h-125zM1126 498h124v1h-124zM1126 492h124v1h-124zM1126 487h124v1h-124zM1126 482h124v1h-124zM1250 498h124v1h-124zM1250 492h124v1h-124zM1250 487h124v1h-124zM1250 482h124v1h-124zM256 519h124v1h-124z"/>
<path d="M256 514h124v1h-124zM256 508h124v1h-124zM256 503h124v1h-124zM380 519h125v1h-125zM380 514h125v1h-125zM380 508h125v1h-125zM380 503h125v1h-125zM505 519h124v1h-124zM505 514h124v1h-124zM505 508h124v1h-124zM505 503h124v1h-124zM629 519h124v1h-124z"/>
<path d="M629 514h124v1h-124zM629 508h124v1h-124zM629 503h124v1h-124zM753 519h124v1h-124zM753 514h124v1h-124zM753 508h124v1h-124zM753 503h124v1h-124zM877 519h124v1h-124zM877 514h124v1h-124zM877 508h124v1h-124zM877 503h124v1h-124zM1001 519h125v1h-125z"/>
<path d="M1001 514h125v1h-125zM1001 508h125v1h-125zM1001 503h125v1h-125zM1126 519h124v1h-124zM1126 514h124v1h-124zM1126 508h124v1h-124zM1126 503h124v1h-124zM1250 519h124v1h-124zM1250 514h124v1h-124zM1250 508h124v1h-124zM1250 503h124v1h-124zM147 529v81"/>
<path d="M256 535h124v1h-124zM256 530h124v1h-124zM256 524h124v1h-124zM311 531h10v10h-10zM311 531v1M312 531l-1 1M313 531l-2 2M314 531l-3 3M314 531l-3 4M315 531l-4 5M316 531l-5 5M317 531l-6 6"/>
<path d="M317 531l-6 7M318 531l-7 7M319 531l-8 8M320 531l-9 9M321 531l-10 10M321 532l-9 9M321 534l-7 7M321 535l-6 6M321 537l-5 4M321 538l-3 3M321 539l-2 2M321 532l-10 9"/>
<path d="M321 533l-8 8M321 536l-5 5M321 537l-4 4M321 540l-1 1M380 535h125v1h-125zM380 530h125v1h-125zM380 524h125v1h-125zM505 535h124v1h-124zM505 530h124v1h-124zM505 524h124v1h-124zM629 535h124v1h-124zM629 530h124v1h-124z"/>
<path d="M629 524h124v1h-124zM652 538l19 25h82M753 535h124v1h-124zM753 530h124v1h-124zM753 524h124v1h-124zM773 531l-1 1M774 531l-2 2M775 531l-3 2M776 531l-4 3M776 531l-4 4M777 531l-5 5M778 531l-6 6"/>
<path d="M779 531l-7 7M780 531l-8 7M780 531l-8 8M781 531l-9 9M782 531l-10 10v-10h11l-1 10M783 532l-9 9M783 534l-8 7M783 535l-6 6M783 537l-5 4M783 538l-4 3M783 539l-2 2M783 532l-10 9"/>
<path d="M783 533l-9 8M783 534l-7 7M783 536l-6 5M783 538l-3 3M783 540l-2 1M877 535h124v1h-124zM877 530h124v1h-124zM877 524h124v1h-124zM960 531v1M961 531l-1 1M962 531l-2 2M963 531l-3 3"/>
<path d="M963 531l-3 4M964 531l-4 5M965 531l-5 5M966 531l-6 6M966 531l-6 7M967 531l-7 7M967 531l-7 8M968 531l-8 9M969 531l-9 9M970 531l-10 10v-10h10v10M970 532l-9 9M970 536l-6 5"/>
<path d="M970 539l-2 2M970 534l-7 7M970 537l-4 4M970 535l-6 6M970 537l-5 4M970 538l-3 3M970 532l-10 9M970 533l-8 8M970 540l-1 1M1001 535h125v1h-125zM1001 530h125v1h-125zM1001 524h125v1h-125z"/>
<path d="M1126 535h124v1h-124zM1126 530h124v1h-124zM1126 524h124v1h-124zM1144 537h2v2h-2zM1250 535h124v1h-124zM1250 530h124v1h-124zM1250 524h124v1h-124zM1265 533h10v8h-10zM1265 533v8h10v-8M1265 533h.1M1266 533h-1M1266 533l-1 1"/>
<path d="M1267 533l-2 2M1268 533l-3 3M1269 533l-4 4M1270 533l-5 4M1271 533l-6 5M1271 533l-6 6M1272 533l-7 7M1273 533l-8 8M1274 533l-9 8M1275 533l-9 8M1275 534l-8 7M1275 535l-6 6"/>
<path d="M1275 536l-5 5M1275 538l-4 3M1275 539l-2 2M1275 534l-7 7M1275 537l-4 4M1275 538l-3 3M1275 540l-2 1M1347 537h17v2h-17zM1347 537h-1075v2h1075M78 541h67M147 541h1227v-305h-560v305M248 541h-101v-244h109v244"/>
<path d="M256 544v101M321 541h.1M783 541h-1M814 544v66M970 541h-1M1275 541h-1M1275 541h.1M1374 544v101M1377 541h75M157 605h89M266 605h538M824 605h540"/>
<path d="M266 639h1098M1065 668h-172l-29 15M744 697l3 48M749 697l4 48M810 692h554M811 692l-543 37M820 692v49M826 692v49M954 692v49M959 692v49M1099 692v49M1104 692v49"/>
<path d="M1249 692v49M1254 692v49M1357 692v105M1366 685h52M1413 695v92M492 714l3 48M497 714l3 48M619 705l3 49M624 705l3 48M273 729l7 104M380 722l3 48M385 721l3 49"/>
<path d="M748 753l3 48M753 752l3 49M810 741h547M810 748h547M814 741l-538 36M814 748l-538 37M820 748v49M826 748v49M954 748v49M959 748v49M1099 748v49M1104 748v49"/>
<path d="M1249 748v49M1254 748v49M384 778l3 48M389 777l3 49M496 770l3 48M501 770l3 48M623 761l3 49M628 761l3 48M814 797h560h-560M818 798h556M818 797v10M818 796l-564 39-35 13 599-41"/>
<path d="M986 797h-3M1364 797v-112h-554l-543 37 8 112M1373 797h1v10h-560M1377 797h41M103 804h91l28 31M806 808v12h-13v-11v37M806 809v37M972 807v13M972 807v39M1149 807v39M1161 807v39M1314 807v39"/>
<path d="M1326 807v39M1361 807v39M1374 807v39M1413 807v31M255 835l566-38-567 38M410 835v11M423 834v12M440 833h934M627 820h747h-263M659 820v26M672 820v26M791 835l-49 56h-102"/>
<path d="M964 820h-5v-13v39M1314 820h5M1322 820h4M140 848h1234M402 846h30v2h-30zM410 848h.1M651 846h30v2h-30zM659 848h.1M785 846h30v2h-30zM793 848h.1M806 848h.1M951 846h30v2h-30z"/>
<path d="M1140 846h31v2h-31zM1305 846h31v2h-31zM1353 846h21v2h-21zM1377 848h41M1008 1012h578v17h-578zM1008 1029h578v167h-578zM1008 1029v167h-837M1017 1029h569M1239 1029v167M438 1043h561v83h-561zM499 1043v83M587 1043v83"/>
<path d="M692 1043v83M789 1043v83M885 1043v83M33 1081h43M438 1096h561M1008 1097h578M1008 1082h231M1054 1082v74M1122 1082v74M1189 1082v74M1008 1117h578M14 1137h1572"/>
<path d="M71 1137v59M811 1137v59M935 1137v59M14 1156h1572M1508 1156v20M14 1176h1572M1363 1176v20M1459 1176v20M1051 1196h535"/>
</g>
<g fill="#000" stroke="#000" stroke-width=".99">
<path d="M723 180l10-2v3zM804 178l10 2-10 1zM682 205l2 11h-4zM800 224l3 2-8 7zM702 236l1 10h-3zM1404 236l1 10h-3zM1447 236l2 10h-4zM680 287h4l-2 10zM700 287h3l-1 10zM83 297l1 10h-3zM542 302l3 2-8 7zM1402 333h3l-1 10z"/>
<path d="M1404 343l1 10h-3zM1402 424h3l-1 10zM1404 434l1 10h-3zM81 531h3l-1 10zM645 530l8 7-3 2zM1402 531h3l-1 10zM1445 531h4l-2 10zM147 605l10-2v3zM246 603l10 2-10 1zM256 605l10-2v3zM804 603l10 2-10 1zM814 605l10-1v3z"/>
<path d="M1364 604l10 1-10 2zM256 639l10-1v3zM1364 638l10 1-10 2zM855 688l9-6 1 3zM1413 685l1 10h-3zM1411 787h3l-1 10zM1413 797l1 10h-3zM221 836l3-2 5 8zM790 834l8-6-6 8zM1411 838h3l-1 10z"/>
</g>
<g font-size="16">
<text x="604" y="1068">LENGTH</text>
<text x="698" y="1067">PLATFORM</text>
<text x="806" y="1066">RAILING</text>
<text x="521" y="1068">WIDTH</text>
<text x="894" y="1075">CAPACITY</text>
<text x="710" y="1086">HEIGHT</text>
<text x="807" y="1085">HEIGHT</text>
<text x="534" y="1088">(W)</text>
<text x="622" y="1087">( L)</text>
<text x="468" y="1117">1</text>
<text x="525" y="1117">3600</text>
<text x="617" y="1117">11000</text>
<text x="723" y="1118">500</text>
<text x="815" y="1118">1100</text>
<text x="912" y="1117">10 Ton</text>
</g>
<text font-size="15.8" x="446" y="1075">SR.NO</text>
<text font-size="15.3" x="1025" y="1063">TITLE:- FIX DOCK RAMP</text>
<g font-size="15.2">
<text x="1414" y="1045">NIHVA TECHNOLOGIES</text>
<text x="1437" y="1063">PVT. LTD. PUNE</text>
</g>
<g font-size="14.2">
<text x="756" y="177">900</text>
<text x="834" y="188">STAIR CASE</text>
<text x="679" y="263" transform="rotate(-90 679 263)">900</text>
<text x="576" y="266">GRATING</text>
<text x="699" y="278" transform="rotate(-90 699 278)">600</text>
<text x="1401" y="306" transform="rotate(-90 1401 306)">1300</text>
<text x="530" y="394">CHECKERED PLATE</text>
<text x="958" y="394">CHECKERED PLATE</text>
<text x="1401" y="405" transform="rotate(-90 1401 405)">1000</text>
<text x="1444" y="404" transform="rotate(-90 1444 404)">3600</text>
<text x="80" y="435" transform="rotate(-90 80 435)">3000</text>
<text x="1401" y="504" transform="rotate(-90 1401 504)">1300</text>
<text x="178" y="507" transform="rotate(-90 178 507)">CHECKERED PLATE</text>
<text x="674" y="561">GRATING</text>
<text x="190" y="602">500</text>
<text x="516" y="602">5500</text>
<text x="1078" y="603">5500</text>
<text x="761" y="637">11000</text>
<text x="895" y="666">BOTH SIDE RAILING</text>
<text x="1410" y="753" transform="rotate(-90 1410 753)">1100</text>
<text x="114" y="796">RAMP</text>
<text x="1410" y="834" transform="rotate(-90 1410 834)">500</text>
<text x="640" y="891">FIX SUPPORT</text>
</g>
<text font-size="14" x="33" y="1078">NOTE:</text>
<g font-size="13.7">
<text x="1245" y="1112">CLIENT -</text>
<text x="1244" y="1131">LOCATION -</text>
<text x="1244" y="1151">PRODUCT - FIX DOCK RAMP</text>
<text x="1249" y="1171">DWG NO:-NIHVA/24-25/00XX</text>
<text x="1514" y="1171">REV- 01</text>
<text x="1243" y="1190">SCALE: NTS</text>
<text x="1366" y="1191">SCALE:--</text>
<text x="1434" y="1191">1:1</text>
<text x="1465" y="1190">SHEET: 01 OF 01</text>
</g>
<g font-size="12.5">
<text x="75" y="1078">-</text>
<text x="44" y="1104">1. ALL DIMENSIONS ARE IN MM</text>
<text x="43" y="1121">2. THES DRAWING IS FOR UNDERSTANDING PURPOSE</text>
</g>
<g font-size="11.4">
<text x="1439" y="1074">Tel : 020 66304033</text>
<text x="1433" y="1085">Email:- info@nihva.com</text>
<text x="1068" y="1094">NAME</text>
<text x="1135" y="1095">DATE</text>
<text x="1199" y="1094">SIGN</text>
<text x="1419" y="1096">Website:- www.nihva.com</text>
</g>
<g font-size="10.3">
<text x="1065" y="1109">S.J.</text>
<text x="1137" y="1108">30.08.24</text>
<text x="1010" y="1111">DRAWN</text>
<text x="1137" y="1128">30.08.24</text>
<text x="1010" y="1129">CHECK</text>
<text x="1065" y="1128">S.M.</text>
<text x="1010" y="1148">APPRD.</text>
<text x="1065" y="1148">V.T.</text>
<text x="1137" y="1148">30.08.24</text>
</g>
<g font-size="10">
<text x="26" y="1151">SR.NO</text>
<text x="430" y="1151">DESCRIPTION</text>
<text x="848" y="1151">REV.DATE</text>
<text x="950" y="1151">REV.NO</text>
<text x="39" y="1170">01</text>
<text x="371" y="1171">Platform slope width 3600mm to 3000mm</text>
<text x="847" y="1170">18.10.2024</text>
<text x="962" y="1170">R01</text>
<text x="39" y="1190">02</text>
<text x="336" y="1190">Stair Case position change &amp; height adjustable to fix height</text>
<text x="847" y="1190">18.10.2024</text>
<text x="962" y="1190">R01</text>
</g>
<text font-size="9.9" x="1021" y="1023">This drawing &amp; design is the property of NIHVA TECHNOLOGIES. Not to be sold or copied to any other concern.</text>
<text font-size="9.6" x="1044" y="1189">ALL DIMENSION ARE IN mm</text>
<text font-size="8.9" x="1010" y="1169">If any queries contact : design2@nihva.com</text>
</svg>
